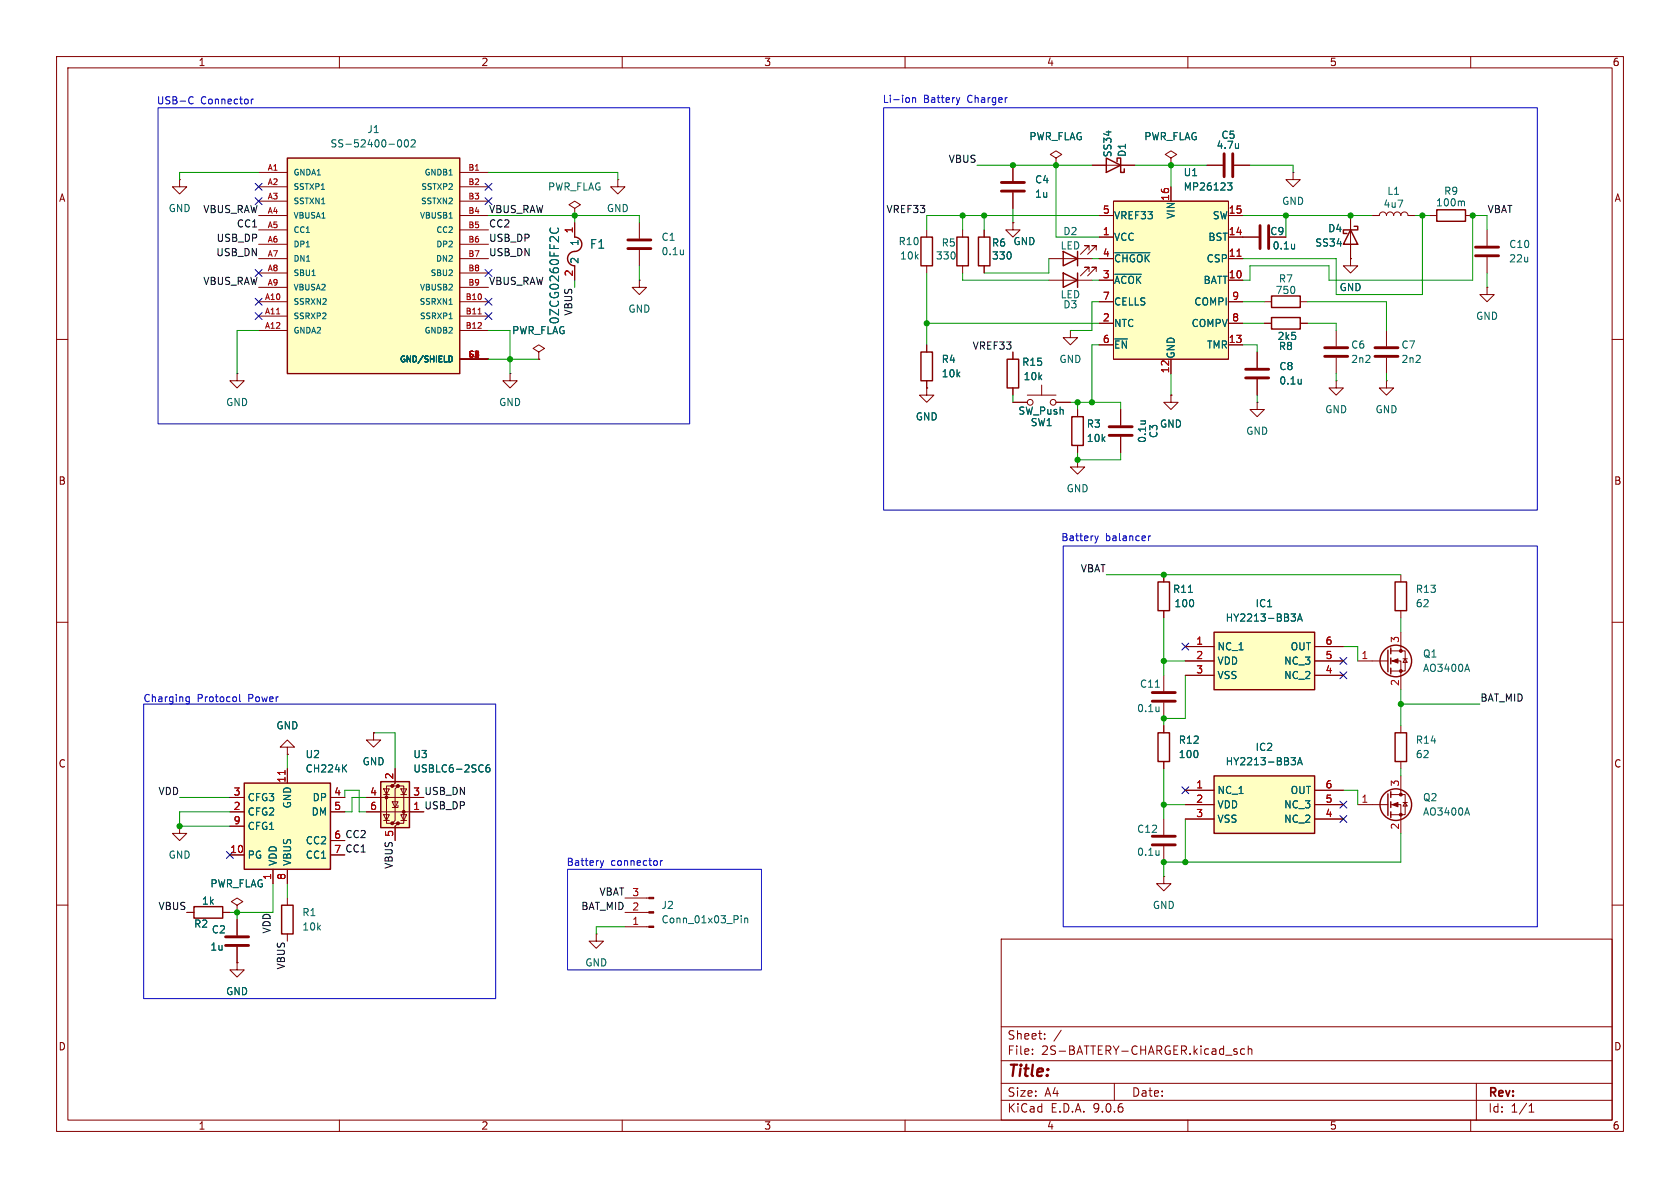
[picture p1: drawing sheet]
<svg xmlns="http://www.w3.org/2000/svg" width="297mm" height="210mm" viewBox="0 0 297 210" stroke-linecap="round" stroke-linejoin="round" font-family="sans-serif">
<g fill="none" stroke="#840000" stroke-width=".18">
<path d="M10 10h277v190h-277zM12 12h273v186h-273zM60 10v2M110 10v2M160 10v2M210 10v2M260 10v2M101.6 36.8l1-.6-1-.6-1 .6 1 .6v1.3M101.6 38.1h.1M101.6 39.4v2.5M109.2 31.8v1.2h1.3l-1.3 1.3-1.3-1.3h1.3M109.2 31.8h.1"/>
<path d="M113 39.4v2.8M193 29.2h7.7M207 27.9l1-.6-1-.6-1 .6 1 .6v1.3M207 29.2h.1M213.4 29.2h2.8M218.2 29.2h2.8M101.6 47v2.5M113 44.2v2.8M219.7 41.9h2.8M223.5 53.3h1.3M223.5 57.2h1.3M224.5 41.9h2.8"/>
<path d="M229.9 53.3h1.2M229.9 57.2h1.2M236.2 58.4v2.8M238.8 45.7v1.3h1.2l-1.2 1.3-1.3-1.3h1.3M238.8 45.7h.1M245.1 58.4v2.8M262.9 50.8v1.3h1.3l-1.3 1.2-1.3-1.2h1.3M262.9 50.8h.1M262.9 40.6v2.8M262.9 45.5v2.8M10 60h2M179.1 62.2v1.3"/>
<path d="M179.1 68.6v1.3M190.5 72.4v1.3M190.5 78.7v1.3M198.1 72.4v2.8M198.1 77.2v2.8M207 69.9v1.2h1.3l-1.3 1.3-1.3-1.3h1.3M207 69.9h.1M222.2 71.1v1.3h1.3l-1.3 1.3-1.2-1.3h1.2M222.2 71.1h.1M222.2 62.2v2.8M222.2 67.1v2.8M236.2 63.2v2.8"/>
<path d="M245.1 63.2v2.8M285 60h2M190.5 81.3v1.3h1.3l-1.3 1.2-1.3-1.2h1.3M190.5 81.3h.1M10 110h2M247.6 101.6v1.3M247.6 108v1.2M285 110h2M10 160h2M177 166h108v32h-108zM285 160h2M60 198v2"/>
<path d="M110 198v2M160 198v2M177 194.5h108M177 191.5h108M177 187.5h108M177 181.5h108M182.5 186.3v.1M182.5 185.5v.1M184.7 183.6v.1M184.7 182.8v.1M187.6 182.1l-1.3 2M197 191.5v3"/>
<path d="M210 198v2M218.5 185.9l.2 .2-.2 .3M218.5 185.4l.2 .1M220 185.5l-.4-.1-.3 .3v.4l.2 .2h.5M220.7 185.5l.2-.1 .3 .1 .1 .9M220.7 184.9v1.5M260 198v2M261 191.5v6.5M270.3 196.6h.9M270.3 195.5l.4-.4v1.5"/>
</g>
<path d="M195.6 27.9l2.5 1.3-2.5 1.3zM197.5 28.6v-.7h.6v2.6h.7v-.7M101.6 41.9a1.31 1.31 0 0 1 1.2 1.5 1.31 1.31 0 0 1-1.5 1.1 1.27 1.27 0 0 0-.9 1.4 1.27 1.27 0 0 0 1.2 1.1M224.8 52.3h5.1v2.1h-5.1zM224.8 56.1h5.1v2.1h-5.1zM178.1 63.5h2v5.1h-2zM189.5 73.7h2v5h-2zM246.6 102.9h2.1v5.1h-2.1z" fill="none" stroke="#840000" stroke-width=".25"/>
<path d="M219 25.4v.8M219 26.1l-.1 .1M97.4 40.3l-.1 .1a.55 .55 0 0 0 .1 .7M98.6 40.3l.1 .1a.55 .55 0 0 1-.2 .7M120.8 44.2v.8M120.8 44.9v.1M228.9 43.2v.8M228.9 43.9l-.1 .1M201.7 74.4h.8M202.4 74.4v.1M230 67v.9M230 67.8h.1" fill="none" stroke="#006464" stroke-width=".18"/>
<g fill="none" stroke="#840000" stroke-width=".51">
<path d="M216.4 27.2v4M217.9 27.2v4M222.8 39.9v4M224.3 39.9v4M111 42.4h4.1M111 43.9h4.1M260.9 43.7h4M260.9 45.2h4M196.1 75.4h4.1M196.1 77h4.1M220.2 65.3h4.1M220.2 66.8h4.1"/>
<path d="M234.2 61.5h4.1M234.2 63h4.1M243.1 61.5h4M243.1 63h4"/>
</g>
<path d="M196.8 35.6h20.4v27.9h-20.4z" fill="#ffffc2"/>
<g fill="none" stroke="#840000" stroke-width=".18">
<path d="M31.7 31.8v1.2h1.3l-1.3 1.3-1.2-1.3h1.2M31.7 31.8h.1M179.1 29.2v2.8M179.1 34v2.8M186.7 27.9l1-.6-1-.6-1 .6 1 .6v1.3M186.7 29.2h.1M194.3 38.1h2.5M196.8 35.6h20.4v27.9h-20.4zM207 33v2.6M217.2 38.1h2.5M228.6 30.5v1.3h1.3l-1.3 1.2-1.3-1.2h1.3M228.6 30.5h.1"/>
<path d="M238.8 38.1v7.6M242.6 38.1h1.2a.64 .64 0 0 1 .7-.6 .64 .64 0 0 1 .6 .6 .64 .64 0 0 1 .6-.6 .64 .64 0 0 1 .7 .6 .64 .64 0 0 1 .6-.6 .64 .64 0 0 1 .6 .6 .64 .64 0 0 1 .7-.6 .64 .64 0 0 1 .6 .6h1.3M252.7 38.1h1.3M259.1 38.1h1.2M163.8 40.6v1.3M163.8 47v1.3M194.3 41.9h2.5M194.3 45.7h2.5M194.3 49.5h2.5M194.3 53.3h2.5M194.3 57.2h2.5M217.2 41.9h2.5"/>
<path d="M217.2 45.7h2.5M217.2 49.5h2.5M217.2 53.3h2.5M217.2 57.2h2.5M41.9 66v1.3h1.3l-1.3 1.3-1.3-1.3h1.3M41.9 66h.1M90.2 66v1.3h1.2l-1.2 1.3-1.3-1.3h1.3M90.2 66h.1M163.8 68.6v1.3h1.3l-1.3 1.2-1.2-1.2h1.2M163.8 68.6h.1M163.8 61v1.2M163.8 67.3v1.3"/>
<path d="M179.1 71.1h2.5M181.6 69.9h5.1M184.1 68.1v1.8M186.7 71.1h2.5M194.3 61h2.5M207 63.5v2.5M217.2 61h2.5M236.2 67.3v1.3h1.3l-1.3 1.3-1.3-1.3h1.3M236.2 67.3h.1M245.1 67.3v1.3h1.3l-1.3 1.3-1.3-1.3h1.3M245.1 67.3h.1"/>
<circle cx="182.1" cy="71.1" r=".51"/>
<circle cx="186.2" cy="71.1" r=".51"/>
</g>
<path d="M217 32.3h.8l-.4 .5 .3 .1 .1 .5-.3 .2h-.3M258.5 35.5l.4 .2v.7M197.1 44.7h6.2M197.1 48.5h4.7M197.1 59.9h2.2" fill="none" stroke="#006464" stroke-width=".18"/>
<path d="M218.7 45.3h.7" fill="none" stroke="#a90000" stroke-width=".18"/>
<path d="M177 32.3h4.1M177 33.8h4.1" fill="none" stroke="#840000" stroke-width=".51"/>
<path d="M254 37.1h5.1v2h-5.1zM162.8 41.9h2v5.1h-2zM238.8 40.6l1.2 2.6h-2.5zM239.4 40h.6v.6h-2.5v.7h.6M162.8 62.2h2v5.1h-2z" fill="none" stroke="#840000" stroke-width=".25"/>
<path d="M50.8 27.9h30.5v38.1h-30.5z" fill="#ffffc2"/>
<path d="M50.8 27.9h30.5v38.1h-30.5zM169.2 41.9h2v5.1h-2zM173 41.9h2v5.1h-2zM188 48.3l2.5 1.2-2.5 1.3zM188 44.5l2.5 1.2-2.5 1.3zM190.5 44.5v2.5M190.5 48.3v2.5M34.3 160.3h5.1v2h-5.1z" fill="none" stroke="#840000" stroke-width=".25"/>
<g fill="none" stroke="#840000" stroke-width=".18">
<path d="M45.7 30.5h5.1M45.7 33h5.1M45.7 35.6h5.1M45.7 38.1h5.1M81.3 30.5h5.1M81.3 33h5.1M81.3 35.6h5.1M81.3 38.1h5.1M179.1 39.4v1.2h1.2l-1.2 1.3-1.3-1.3h1.3M179.1 39.4h.1M45.7 40.6h5.1M45.7 43.2h5.1"/>
<path d="M45.7 45.7h5.1M45.7 48.3h5.1M45.7 50.8h5.1M45.7 53.3h5.1M45.7 55.9h5.1M45.7 58.4h5.1M81.3 40.6h5.1M81.3 43.2h5.1M81.3 45.7h5.1M81.3 48.3h5.1M81.3 50.8h5.1M81.3 53.3h5.1"/>
<path d="M81.3 55.9h5.1M81.3 58.4h5.1M113 49.5v1.3h1.3l-1.3 1.3-1.2-1.3h1.2M113 49.5h.1M170.2 40.6v1.3M170.2 47v1.3M174 40.6v1.3M174 47v1.3M185.4 45.7h7.6M185.4 49.5h7.6M189.2 58.4v1.3h1.3l-1.3 1.3-1.2-1.3h1.2M189.2 58.4h.1"/>
<path d="M192.5 48v-.8h-.7h.7l-1.5 1.6M192.5 44.2v-.8h-.7h.7l-1.5 1.6M193.8 48v-.8h-.8h.8l-1.5 1.6M193.8 44.2v-.8h-.8h.8l-1.5 1.6M81.3 63.5h5.1M95.2 62.2l1.1-.6-1.1-.6-1 .6 1 .6v1.3M95.2 63.5h.1M31.7 146.1v1.2h1.3l-1.3 1.3-1.2-1.3h1.2M31.7 146.1h.1M205.7 144.8v2.8M205.7 149.6v2.8M33 161.3h1.3"/>
<path d="M39.4 161.3h1.2M41.9 160l1-.6-1-.6-1 .6 1 .6v1.3M41.9 161.3h.1"/>
</g>
<path d="M70.5 24.8l.1-.1a.68 .68 0 0 1 .4 .6 .68 .68 0 0 1-.4 .7 .84 .84 0 0 1-.1-1.2zM71.7 24.8l.1-.1a.68 .68 0 0 1 .4 .6 .68 .68 0 0 1-.4 .7 .84 .84 0 0 1-.1-1.2zM72.7 24.8l.5-.1 .2 .4-.8 .9h.8M79.4 38.6h.6M55.2 48.7h.5M79.4 53.8h.6M79.4 56.3h.6M79.6 62.9a.55 .55 0 0 1 .4 .6 .55 .55 0 0 1-.4 .5M204.9 150.4v.8M204.9 151.1h-.1" fill="none" stroke="#006464" stroke-width=".18"/>
<path d="M48.9 55.5h.6M84.5 55.5h.6" fill="none" stroke="#a90000" stroke-width=".18"/>
<path d="M203.7 147.8h4.1M203.7 149.4h4.1" fill="none" stroke="#840000" stroke-width=".51"/>
<path d="M214.6 137.2h17.8v10.1h-17.8z" fill="#ffffc2"/>
<path d="M214.6 137.2h17.8v10.1h-17.8z" fill="none" stroke="#840000" stroke-width=".25"/>
<path d="M209.5 139.7h5.1M232.4 139.7h5.1M205.7 154.9v1.3h1.3l-1.3 1.3-1.2-1.3h1.2M205.7 154.9h.1M209.5 142.2h5.1M209.5 144.8h5.1M232.4 142.2h5.1M232.4 144.8h5.1" fill="none" stroke="#840000" stroke-width=".18"/>
<path d="M228.2 133.9h.8l-.4 .5 .4 .1v.5l-.2 .2h-.4M229.4 135.2l.4-1.3 .4 1.3M229.5 134.8h.6" fill="none" stroke="#006464" stroke-width=".18"/>
<path d="M214.6 111.8h17.8v10.1h-17.8z" fill="#ffffc2"/>
<path d="M204.7 102.9h2.1v5.1h-2.1zM214.6 111.8h17.8v10.1h-17.8zM204.7 129.5h2.1v5.1h-2.1z" fill="none" stroke="#840000" stroke-width=".25"/>
<path d="M205.7 101.6v1.3M205.7 108v1.2M205.7 119.4v2.8M209.5 114.3h5.1M209.5 116.8h5.1M209.5 119.4h5.1M232.4 114.3h5.1M232.4 116.8h5.1M232.4 119.4h5.1M205.7 124.2v2.8M205.7 128.3v1.2M205.7 134.6v1.3" fill="none" stroke="#840000" stroke-width=".18"/>
<path d="M210.1 104.7h.7M228.2 108.5h.8l-.4 .5 .4 .1v.5l-.2 .2h-.4M229.4 109.8l.4-1.3 .4 1.3M229.5 109.4h.6M204.3 121.5h.7M204.9 125v.8M204.9 125.7h-.1" fill="none" stroke="#006464" stroke-width=".18"/>
<path d="M203.7 122.4h4.1M203.7 124h4.1" fill="none" stroke="#840000" stroke-width=".51"/>
<path d="M43.2 138.4h15.2v15.3h-15.2z" fill="#ffffc2"/>
<path d="M43.2 138.4h15.2v15.3h-15.2zM246.6 129.5h2.1v5.1h-2.1zM49.8 160h2v5.1h-2z" fill="none" stroke="#840000" stroke-width=".25"/>
<g fill="none" stroke="#840000" stroke-width=".18">
<path d="M50.8 132.1h1.3l-1.3-1.3-1.3 1.3h1.3v1.3M50.8 133.4h.1M50.8 135.9v2.5M247.6 128.3v1.2M247.6 134.6v1.3M40.6 151.1h2.6M40.6 143.5h2.6M40.6 141h2.6M40.6 146.1h2.6M48.3 153.7v2.5M50.8 153.7v2.5M50.8 158.8v1.2"/>
<path d="M58.4 151.1h2.6M58.4 148.6h2.6M58.4 143.5h2.6M58.4 141h2.6M41.9 170.2v1.3h1.3l-1.3 1.2-1.3-1.2h1.3M41.9 170.2h.1M41.9 162.6v2.8M41.9 167.4v2.8M50.8 165.1v1.3"/>
</g>
<path d="M50.4 136.2v.7" fill="none" stroke="#a90000" stroke-width=".18"/>
<path d="M60.7 135.7l.6 .8M61.3 135.2l-.7 .7" fill="none" stroke="#006464" stroke-width=".18"/>
<path d="M39.9 165.6h4M39.9 167.1h4" fill="none" stroke="#840000" stroke-width=".51"/>
<path d="M67.3 138.2h5.1v8.1h-5.1z" fill="#ffffc2"/>
<g fill="#840000" stroke="#840000" stroke-width=".18">
<path d="M114.7 163.7h.9v.3h-.9z"/>
<path d="M114.7 161.2h.9v.2h-.9z"/>
<path d="M114.7 158.6h.9v.3h-.9z"/>
<path d="M246.1 142.2l1-.3v.7z"/>
<path d="M246.1 116.8l1-.3v.7z"/>
<circle cx="71.4" cy="143.5" r=".25"/>
<circle cx="70.4" cy="145.5" r=".25"/>
<circle cx="70.4" cy="138.9" r=".25"/>
<circle cx="69.3" cy="145.5" r=".25"/>
<circle cx="69.3" cy="138.9" r=".25"/>
<circle cx="68.3" cy="141" r=".25"/>
<circle cx="247.6" cy="140.5" r=".25"/>
<circle cx="247.6" cy="144" r=".25"/>
<circle cx="247.6" cy="115.1" r=".25"/>
<circle cx="247.6" cy="118.6" r=".25"/>
</g>
<g fill="none" stroke="#840000" stroke-width=".18">
<path d="M101.6 39.4v2.5M179.1 39.4h.1M179.1 29.2v2.8M179.1 34v2.8M186.7 29.2h.1M193 29.2h2.6M194.3 38.1h2.5M198.1 29.2h2.6M207 29.2h.1M207 33v2.6M213.4 29.2h2.8M217.2 38.1h2.5"/>
<path d="M218.2 29.2h2.8M238.8 38.1v2.5M101.6 47v2.5M174 40.6v1.3M174 47v1.3M194.3 41.9h2.5M194.3 57.2h2.5M194.3 45.7h2.5M194.3 49.5h2.5M194.3 53.3h2.5M217.2 41.9h5.3M217.2 57.2h2.5"/>
<path d="M217.2 45.7h2.5M217.2 49.5h2.5M217.2 53.3h2.5M223.5 57.2h1.3M224.5 41.9h2.8M229.9 57.2h1.2M238.8 45.7h.1M238.8 43.2v2.5M95.2 63.5h.1M163.8 68.6h.1M163.8 61v1.2M163.8 67.3v1.3"/>
<path d="M179.1 62.2v1.3M179.1 68.6v1.3M179.1 71.1h2.5M186.7 71.1h2.5M190.5 72.4v1.3M190.5 78.7v1.3M194.3 61h2.5M198.1 72.4v2.8M198.1 77.2v2.8M207 69.9h.1M207 63.5v2.5M217.2 61h2.5"/>
<path d="M222.2 62.2v2.8M222.2 67.1v2.8M205.7 101.6v1.3M205.7 108v1.2M209.5 116.8h5.1M209.5 114.3h5.1M209.5 119.4h5.1M232.4 116.8h5.1M232.4 114.3h5.1M232.4 119.4h5.1M240 116.8h5.4M245.9 115.1h2.5v3.5h-2.5"/>
<path d="M245.9 116.8h1.7v5.1M247.6 111.8v3.3M248 116.5h.8M248.4 116.5l.4 .6h-.8zM50.8 133.4h.1M50.8 135.9v2.5M66 129.5v1.3h1.3l-1.3 1.3-1.2-1.3h1.2M66 129.5h.1M67.8 139.4h1l-.5 1.1zM69.3 138.9h-1v6.6h1M69.8 135.9v2.5l-.5 .5h1.1l-.6 .5v5.6l-.5 .5h1.1l-.6 .6v2.5M70.4 138.9h1v6.6h-1"/>
<path d="M70.9 139.4h1l-.5 1.1zM205.7 128.3v1.2M205.7 134.6v1.3M209.5 139.7h5.1M232.4 139.7h5.1M247.6 137.2v3.3M40.6 143.5h2.6M40.6 141h2.6M40.6 151.1h2.6M40.6 146.1h2.6M48.3 153.7v2.5M50.8 153.7v2.5"/>
<path d="M58.4 143.5h2.6M58.4 141h2.6M58.4 151.1h2.6M58.4 148.6h2.6M64.8 143.5h10.1M64.8 141h10.1M67.8 144h1l-.5 1zM67.8 140.5h1M67.8 145h1M69.3 141.7h1.1l-.6 1zM70.4 142.4v.3h-1.1M70.9 144h1l-.5 1z"/>
<path d="M70.9 140.5h1M70.9 145h1M110.5 158.8h4.2M209.5 142.2h5.1M209.5 144.8h5.1M232.4 142.2h5.1M232.4 144.8h5.1M240 142.2h5.4M245.9 140.5h2.5v3.5h-2.5M245.9 142.2h1.7v5.1M248 141.9h.8M248.4 141.9l.4 .6h-.8z"/>
<path d="M33 161.3h1.3M39.4 161.3h1.2M41.9 170.2h.1M41.9 161.3h.1M41.9 162.6v2.8M41.9 167.4v2.8M105.4 165.1v1.3h1.3l-1.3 1.2-1.3-1.2h1.3M105.4 165.1h.1M110.5 163.8h4.2M110.5 161.3h4.2"/>
</g>
<g fill="none" stroke="#840000" stroke-width=".25">
<path d="M245.4 114.9v3.8M245.9 114.6v1M245.9 116.3v1M245.9 118.1v1M67.3 138.2h5.1v8.1h-5.1zM245.9 140v1M245.4 140.3v3.8M245.9 141.7v1M245.9 143.5v1"/>
<circle cx="246.8" cy="116.8" r="2.79"/>
<circle cx="246.8" cy="142.2" r="2.79"/>
</g>
<g fill="none" stroke="#006464" stroke-width=".18">
<path d="M217 32.3h.8l-.4 .5 .3 .1 .1 .5-.3 .2h-.3M219 25.4v.8M219 26.1l-.1 .1M97.4 40.3l-.1 .1a.55 .55 0 0 0 .1 .7M98.6 40.3l.1 .1a.55 .55 0 0 1-.2 .7M197.1 44.7h6.2M197.1 48.5h4.7M197.1 59.9h2.2M228.9 43.2v.8M228.9 43.9l-.1 .1M201.7 74.4h.8M202.4 74.4v.1"/>
<path d="M230 67v.9M230 67.8h.1M210.1 104.7h.7M228.2 108.5h.8l-.4 .5 .4 .1v.5l-.2 .2h-.4M229.4 109.8l.4-1.3 .4 1.3M229.5 109.4h.6M259.4 117.4l.4 1.3M60.7 135.7l.6 .8M61.3 135.2l-.7 .7M86.5 135.2l-.4 .1a.86 .86 0 0 0 0 1.2l.5-.2v-.4l-.2-.2h-.3l-.2 .2M228.2 133.9h.8l-.4 .5 .4 .1v.5l-.2 .2h-.4M229.4 135.2l.4-1.3 .4 1.3"/>
<path d="M229.5 134.8h.6M259.4 142.8l.4 1.3M131 161.9v.1M131 162.3v.8M131.6 162.3v.8M131.6 162.4l.2-.1 .3 .1 .1 .7"/>
</g>
<g fill="none" stroke="#009600" stroke-width=".18">
<path d="M45.7 30.5h-14v1.3M86.4 38.1h26.6v1.3M86.4 30.5h22.8v1.3M101.6 38.1v1.3M170.2 38.1v2.5M172.7 29.2h20.3M174 38.1v2.5M179.1 36.8v2.6M186.7 29.2v12.7h7.6M194.3 38.1h-30.5v2.5M200.7 29.2h12.7M207 29.2v3.8"/>
<path d="M219.7 38.1h22.9M221 29.2h7.6v1.3M227.3 38.1v3.8M250.2 38.1h2.5M251.5 38.1v14h-15.3v-6.4h-16.5M45.7 58.4h-3.8v7.6M86.4 58.4h3.8v7.6M101.6 49.5v1.3M113 47v2.5M163.8 48.3v12.7M163.8 57.2h30.5M170.2 48.3v1.2h15.2"/>
<path d="M185.4 45.7v2.6h-11.4M193 49.5h1.3M193 45.7h1.3M194.3 53.3h-1.3v5.1h-3.8M219.7 53.3h3.8M219.7 57.2h3.8M231.1 53.3h14v5.1M231.1 57.2h5.1v1.2M262.9 40.6v-2.5h-2.6v11.4h-25.4v-2.5h-13.9v2.5h-1.3M262.9 48.3v2.5M86.4 63.5h8.8M179.1 69.9v1.2"/>
<path d="M189.2 71.1h8.9v1.3M190.5 71.1v1.3M194.3 61h-1.3v10.1M207 66v3.9M219.7 61h2.5v1.2M222.2 69.9v1.2M236.2 66v1.3M245.1 66v1.3M190.5 80v1.3h7.6v-1.3M195.6 101.6h52M205.7 116.8h3.8M205.7 109.2v10.2"/>
<path d="M209.5 119.4v7.6h-3.8v1.3M237.5 114.3h2.5v2.5M247.6 109.2v2.6M50.8 133.4v2.5M66 129.5h3.8v6.4M205.7 135.9v8.9M237.5 139.7h2.5v2.5M247.6 121.9v6.4M247.6 135.9v1.3M247.6 124.5h14M31.7 141h8.9M40.6 143.5h-8.9v2.6h8.9"/>
<path d="M48.3 156.2v5.1h-7.7M50.8 156.2v2.6M61 141v-1.3h2.5v3.8h1.3M64.8 141h-2.6v2.5h-1.2M205.7 142.2h3.8M209.5 144.8v7.6M247.6 147.3v5.1h-41.9v2.5M41.9 161.3v1.3M110.5 163.8h-5.1v1.3"/>
</g>
<g fill="none" stroke="#000084" stroke-width=".18">
<path d="M45.1 32.4l1.2 1.2M45.1 35l1.2 1.2M46.3 32.4l-1.2 1.2M46.3 35l-1.2 1.2M85.8 35l1.2 1.2M85.8 32.4l1.2 1.2M87 35l-1.2 1.2M87 32.4l-1.2 1.2M45.1 52.7l1.2 1.2M45.1 47.7l1.2 1.2M45.1 55.3l1.2 1.2M46.3 52.7l-1.2 1.2"/>
<path d="M46.3 47.7l-1.2 1.2M46.3 55.3l-1.2 1.2M85.8 52.7l1.2 1.2M85.8 55.3l1.2 1.2M85.8 47.7l1.2 1.2M87 52.7l-1.2 1.2M87 55.3l-1.2 1.2M87 47.7l-1.2 1.2M208.9 113.7l1.3 1.2M210.2 113.7l-1.3 1.2M236.9 118.8l1.2 1.2M236.9 116.2l1.2 1.2"/>
<path d="M238.1 118.8l-1.2 1.2M238.1 116.2l-1.2 1.2M208.9 139.1l1.3 1.2M210.2 139.1l-1.3 1.2M40 150.5l1.2 1.2M41.2 150.5l-1.2 1.2M236.9 144.2l1.2 1.2M236.9 141.6l1.2 1.2M238.1 144.2l-1.2 1.2M238.1 141.6l-1.2 1.2"/>
</g>
<g fill="none" stroke="#0000c2" stroke-width=".18">
<path d="M27.9 19.1h94v55.8h-94zM33.6 17.2l.3-.1 .2 .1M34.1 18.2l-.2 .2-.3-.1M44.4 17.5v.9M44.8 17.5l-.4 .3M156.2 19.1h115.6v71.1h-115.6zM161.3 17.3v.8M161.3 17.4l.2-.1h.3l.1 .8M169.7 17.3l-.3 .8M188 96.5h83.8v67.3h-83.8zM193.6 94.7l.3 .9M193.9 95.6l-.2 .3"/>
<path d="M194.2 94.7l-.3 .9M203 94.7v.9M203.4 94.7l-.4 .3M25.4 124.5h62.2v52h-62.2zM32.9 123.9l.2 .1h.4M33.5 123.2v1l-.3 .3-.3-.1M33.5 123.2h-.4l-.2 .1M42.4 122.8v1l.1 .2M100.3 153.7h34.3v17.8h-34.3zM106.1 152.1l.3 .9M106.4 153l-.2 .3M106.7 152.1l-.3 .9"/>
<path d="M116.8 152.1v.9M117.1 152.1l-.3 .3"/>
</g>
<path d="M218.7 45.3h.7M50.4 136.2v.7" fill="none" stroke="#a90000" stroke-width=".18"/>
<g fill="#009600" stroke="#009600" stroke-width=".18">
<circle cx="207" cy="29.2" r=".46"/>
<circle cx="205.7" cy="152.4" r=".46"/>
<circle cx="209.5" cy="152.4" r=".46"/>
<circle cx="193" cy="71.1" r=".46"/>
<circle cx="190.5" cy="81.3" r=".46"/>
<circle cx="205.7" cy="127" r=".46"/>
<circle cx="205.7" cy="142.2" r=".46"/>
<circle cx="251.5" cy="38.1" r=".46"/>
<circle cx="260.3" cy="38.1" r=".46"/>
<circle cx="227.3" cy="38.1" r=".46"/>
<circle cx="238.8" cy="38.1" r=".46"/>
<circle cx="205.7" cy="101.6" r=".46"/>
<circle cx="205.7" cy="116.8" r=".46"/>
<circle cx="163.8" cy="57.2" r=".46"/>
<circle cx="190.5" cy="71.1" r=".46"/>
<circle cx="170.2" cy="38.1" r=".46"/>
<circle cx="174" cy="38.1" r=".46"/>
<circle cx="247.6" cy="124.5" r=".46"/>
<circle cx="179.1" cy="29.2" r=".46"/>
<circle cx="186.7" cy="29.2" r=".46"/>
<circle cx="41.9" cy="161.3" r=".46"/>
<circle cx="31.7" cy="146.1" r=".46"/>
<circle cx="101.6" cy="38.1" r=".46"/>
<circle cx="90.2" cy="63.5" r=".46"/>
</g>
<text font-size="2.8" fill="#840000" x="178" y="190.9">Title:</text>
<g font-size="2.1" fill="#006464">
<text x="104.2" y="44.2">F1</text>
<text x="99" y="57.4" transform="rotate(-90 99 57.4)">0ZCG0260FF2C</text>
</g>
<g font-size="2.1" fill="#840000">
<text x="178" y="184">Sheet:</text>
<text x="178" y="186.7">File:</text>
<text x="184.1" y="186.7">2S-BATTERY-CHARGER.kicad_sch</text>
<text x="178" y="196.9">KiCad</text>
<text x="178" y="194.1">Size:</text>
<text x="184.7" y="194.1">A4</text>
<text x="185.7" y="196.9">E.D.A.</text>
<text x="193.3" y="196.9">9.0.6</text>
<text x="200" y="194.1">Date:</text>
<text x="263" y="194.3">Rev:</text>
<text x="263" y="196.9">Id:</text>
<text x="267.1" y="196.9">1/1</text>
</g>
<g font-size="1.8" fill="#840000">
<text x="35" y="11.9">1</text>
<text x="85" y="11.9">2</text>
<text x="135" y="11.9">3</text>
<text x="185" y="11.9">4</text>
<text x="235" y="11.9">5</text>
<text x="285" y="11.9">6</text>
<text x="10.3" y="35.9">A</text>
<text x="285.3" y="35.9">A</text>
<text x="10.3" y="85.9">B</text>
<text x="285.3" y="85.9">B</text>
<text x="10.3" y="135.9">C</text>
<text x="285.3" y="135.9">C</text>
<text x="10.3" y="185.9">D</text>
<text x="285.3" y="185.9">D</text>
<text x="35" y="199.9">1</text>
<text x="85" y="199.9">2</text>
<text x="135" y="199.9">3</text>
<text x="185" y="199.9">4</text>
<text x="235" y="199.9">5</text>
<text x="285" y="199.9">6</text>
</g>
<g font-size="1.8" fill="#0000c2">
<text x="27.6" y="18.6">USB-C</text>
<text x="35.5" y="18.6">Connector</text>
<text x="156" y="18.4">Li-ion</text>
<text x="163.2" y="18.4">Battery</text>
<text x="171.1" y="18.4">Charger</text>
<text x="187.5" y="95.9">Battery</text>
<text x="195.4" y="95.9">balancer</text>
<text x="25.3" y="124.3">Charging</text>
<text x="34.8" y="124.3">Protocol</text>
<text x="44" y="124.3">Power</text>
<text x="100.1" y="153.3">Battery</text>
<text x="108" y="153.3">connector</text>
</g>
<g font-size="1.8" fill="#006464">
<text x="64.8" y="23.7">J1</text>
<text x="58.3" y="26.3">SS-52400-002</text>
<text x="181.9" y="25">PWR_FLAG</text>
<text x="196.7" y="27.9" transform="rotate(-90 196.7 27.9)">SS34</text>
<text x="199.2" y="27.8" transform="rotate(-90 199.2 27.8)">D1</text>
<text x="202.2" y="25">PWR_FLAG</text>
<text x="215" y="26.5">4.7u</text>
<text x="215.8" y="24.7">C5</text>
<text x="96.8" y="33.9">PWR_FLAG</text>
<text x="182.9" y="32.6">C4</text>
<text x="182.9" y="35.2">1u</text>
<text x="209.2" y="33.9">MP26123</text>
<text x="209.2" y="31.3">U1</text>
<text x="245.2" y="34.6">L1</text>
<text x="255.2" y="34.6">R9</text>
<text x="29.7" y="37.7">GND</text>
<text x="107.2" y="37.7">GND</text>
<text x="187.9" y="41.8">D2</text>
<text x="196.9" y="39">VREF33</text>
<text x="207.9" y="38.8" transform="rotate(-90 207.9 38.8)">VIN</text>
<text x="214.3" y="39">SW</text>
<text x="224.5" y="41.8">C9</text>
<text x="226.6" y="36.4">GND</text>
<text x="234.7" y="41.2">D4</text>
<text x="244.5" y="36.9">4u7</text>
<text x="253.8" y="36.7">100m</text>
<text x="102.5" y="46.7" transform="rotate(-90 102.5 46.7)">2</text>
<text x="102.5" y="43.6" transform="rotate(-90 102.5 43.6)">1</text>
<text x="116.8" y="42.8">C1</text>
<text x="116.8" y="45.3">0.1u</text>
<text x="158.8" y="43.5">R10</text>
<text x="159" y="46.1">10k</text>
<text x="165.4" y="46.1">330</text>
<text x="166.4" y="43.8">R5</text>
<text x="175.3" y="43.8">R6</text>
<text x="175.3" y="46.1">330</text>
<text x="179.1" y="43.5">GND</text>
<text x="187.4" y="44.3">LED</text>
<text x="196.9" y="42.8">VCC</text>
<text x="196.9" y="46.6">~{CHGOK}</text>
<text x="213.2" y="46.6">CSP</text>
<text x="213.5" y="42.8">BST</text>
<text x="224.9" y="44.3">0.1u</text>
<text x="232.4" y="43.8">SS34</text>
<text x="266.7" y="44">C10</text>
<text x="266.7" y="46.6">22u</text>
<text x="187.4" y="52.9">LED</text>
<text x="196.9" y="50.4">~{ACOK}</text>
<text x="212.7" y="50.4">BATT</text>
<text x="225.4" y="52.2">750</text>
<text x="226" y="50.1">R7</text>
<text x="236.7" y="51.7">GND</text>
<text x="90.4" y="59.3">PWR_FLAG</text>
<text x="111" y="55.5">GND</text>
<text x="187.9" y="54.7">D3</text>
<text x="196.9" y="54.2">CELLS</text>
<text x="196.9" y="58">NTC</text>
<text x="210.6" y="58">COMPV</text>
<text x="211" y="54.2">COMPI</text>
<text x="260.9" y="56.7">GND</text>
<text x="166.4" y="64.4">R4</text>
<text x="180.6" y="64.9">R15</text>
<text x="187.2" y="64.4">GND</text>
<text x="196.9" y="61.8">~{EN}</text>
<text x="207.9" y="63.5" transform="rotate(-90 207.9 63.5)">GND</text>
<text x="213.3" y="61.8">TMR</text>
<text x="225.8" y="60.3">2k5</text>
<text x="226" y="62.1">R8</text>
<text x="226.1" y="65.6">C8</text>
<text x="238.8" y="61.8">C6</text>
<text x="238.8" y="64.4">2n2</text>
<text x="247.7" y="61.8">C7</text>
<text x="247.7" y="64.4">2n2</text>
<text x="39.9" y="72">GND</text>
<text x="88.1" y="72">GND</text>
<text x="166.4" y="66.9">10k</text>
<text x="180.9" y="67.4">10k</text>
<text x="226.1" y="68.2">0.1u</text>
<text x="161.8" y="74.5">GND</text>
<text x="179.9" y="73.5">SW_Push</text>
<text x="182.1" y="75.5">SW1</text>
<text x="192" y="75.8">R3</text>
<text x="204.8" y="77.5" transform="rotate(-90 204.8 77.5)">C3</text>
<text x="205" y="75.8">GND</text>
<text x="220.2" y="77.1">GND</text>
<text x="234.2" y="73.3">GND</text>
<text x="243.1" y="73.3">GND</text>
<text x="192" y="78.3">10k</text>
<text x="202.8" y="78.4" transform="rotate(-90 202.8 78.4)">0.1u</text>
<text x="188.5" y="87.2">GND</text>
<text x="207.3" y="105">R11</text>
<text x="207.5" y="107.5">100</text>
<text x="221.9" y="107.5">IC1</text>
<text x="250.2" y="105">R13</text>
<text x="250.2" y="107.5">62</text>
<text x="216.6" y="110.1">HY2213-BB3A</text>
<text x="215.1" y="115.2">NC_1</text>
<text x="215.1" y="117.7">VDD</text>
<text x="226.9" y="117.7">NC_3</text>
<text x="228.1" y="115.2">OUT</text>
<text x="251.5" y="119">AO3400A</text>
<text x="251.5" y="116.4">Q1</text>
<text x="201.4" y="121.8">C11</text>
<text x="215.1" y="120.2">VSS</text>
<text x="226.9" y="120.2">NC_2</text>
<text x="48.8" y="129.1">GND</text>
<text x="200.9" y="126.1">0.1u</text>
<text x="208.3" y="131.7">R12</text>
<text x="250.2" y="131.7">R14</text>
<text x="53.9" y="134.2">U2</text>
<text x="53.9" y="136.8">CH224K</text>
<text x="64" y="135.5">GND</text>
<text x="73" y="136.8">USBLC6-2SC6</text>
<text x="73" y="134.2">U3</text>
<text x="208.3" y="134.2">100</text>
<text x="216.6" y="135.5">HY2213-BB3A</text>
<text x="221.9" y="132.9">IC2</text>
<text x="250.2" y="134.2">62</text>
<text x="43.7" y="141.8">CFG3</text>
<text x="51.7" y="143" transform="rotate(-90 51.7 143)">GND</text>
<text x="55.2" y="141.8">DP</text>
<text x="215.1" y="140.6">NC_1</text>
<text x="215.1" y="143.1">VDD</text>
<text x="226.9" y="143.1">NC_3</text>
<text x="228.1" y="140.6">OUT</text>
<text x="251.5" y="141.8">Q2</text>
<text x="43.7" y="146.9">CFG1</text>
<text x="43.7" y="144.4">CFG2</text>
<text x="54" y="149.5">CC2</text>
<text x="55" y="144.4">DM</text>
<text x="200.9" y="147.4">C12</text>
<text x="215.1" y="145.6">VSS</text>
<text x="226.9" y="145.6">NC_2</text>
<text x="251.5" y="144.4">AO3400A</text>
<text x="29.7" y="152">GND</text>
<text x="43.7" y="152">PG</text>
<text x="48" y="155.6" transform="rotate(-90 48 155.6)">1</text>
<text x="49.1" y="153.2" transform="rotate(-90 49.1 153.2)">VDD</text>
<text x="51.7" y="153.2" transform="rotate(-90 51.7 153.2)">VBUS</text>
<text x="54" y="152">CC1</text>
<text x="200.9" y="151.5">0.1u</text>
<text x="35.6" y="160.1">1k</text>
<text x="37.1" y="157.1">PWR_FLAG</text>
<text x="116.8" y="160.9">J2</text>
<text x="203.7" y="160.9">GND</text>
<text x="34.2" y="164.2">R2</text>
<text x="37.3" y="165.2">C2</text>
<text x="53.3" y="162.2">R1</text>
<text x="53.3" y="164.7">10k</text>
<text x="116.8" y="163.4">Conn_01x03_Pin</text>
<text x="37.1" y="168.2">1u</text>
<text x="103.4" y="171">GND</text>
<text x="39.9" y="176.1">GND</text>
</g>
<g font-size="1.8" fill="#0f0f0f">
<text x="167.6" y="28.9">VBUS</text>
<text x="35.8" y="37.8">VBUS_RAW</text>
<text x="41.8" y="40.3">CC1</text>
<text x="86.4" y="40.3">CC2</text>
<text x="86.4" y="37.8">VBUS_RAW</text>
<text x="156.6" y="37.8">VREF33</text>
<text x="262.9" y="37.8">VBAT</text>
<text x="38.1" y="45.4">USB_DN</text>
<text x="38.2" y="42.8">USB_DP</text>
<text x="86.4" y="42.8">USB_DP</text>
<text x="86.4" y="45.4">USB_DN</text>
<text x="35.8" y="50.5">VBUS_RAW</text>
<text x="86.4" y="50.5">VBUS_RAW</text>
<text x="101.3" y="55.9" transform="rotate(-90 101.3 55.9)">VBUS</text>
<text x="171.9" y="61.9">VREF33</text>
<text x="191" y="101.3">VBAT</text>
<text x="261.6" y="124.1">BAT_MID</text>
<text x="27.9" y="140.6">VDD</text>
<text x="73" y="143.3">1 USB_DP</text>
<text x="73" y="140.7">3 USB_DN</text>
<text x="59" y="148.3">6 CC2</text>
<text x="59" y="150.9">7 CC1</text>
<text x="69.5" y="153.7" transform="rotate(-90 69.5 153.7)">VBUS 5</text>
<text x="27.9" y="160.9">VBUS</text>
<text x="102.7" y="160.9">BAT_MID</text>
<text x="105.9" y="158.4">VBAT 3</text>
<text x="47.9" y="165.1" transform="rotate(-90 47.9 165.1)">VDD</text>
<text x="50.5" y="171.5" transform="rotate(-90 50.5 171.5)">VBUS</text>
</g>
<g font-size="1.8" fill="#a90000">
<text x="206.8" y="35.6" transform="rotate(-90 206.8 35.6)">16</text>
<text x="101.3" y="41.3" transform="rotate(-90 101.3 41.3)">1</text>
<text x="194.9" y="37.8">5</text>
<text x="194.9" y="41.7">1</text>
<text x="217.1" y="37.8">15</text>
<text x="217.1" y="41.7">14</text>
<text x="194.9" y="45.5">4</text>
<text x="217.1" y="45.5">11</text>
<text x="101.3" y="49" transform="rotate(-90 101.3 49)">2</text>
<text x="194.9" y="49.3">3</text>
<text x="194.9" y="53.1">7</text>
<text x="217.1" y="49.3">10</text>
<text x="217.7" y="53.1">9</text>
<text x="194.9" y="56.9">2</text>
<text x="217.7" y="56.9">8</text>
<text x="194.9" y="60.7">6</text>
<text x="217.1" y="60.7">13</text>
<text x="206.8" y="66.1" transform="rotate(-90 206.8 66.1)">12</text>
<text x="247.4" y="113.7" transform="rotate(-90 247.4 113.7)">3</text>
<text x="211.4" y="114">1</text>
<text x="211.4" y="116.6">2</text>
<text x="211.4" y="119.1">3</text>
<text x="234.2" y="114">6</text>
<text x="234.2" y="116.6">5</text>
<text x="234.2" y="119.1">4</text>
<text x="240.6" y="116.6">1</text>
<text x="247.4" y="121.4" transform="rotate(-90 247.4 121.4)">2</text>
<text x="69.6" y="137.9" transform="rotate(-90 69.6 137.9)">2</text>
<text x="41.2" y="143.3">2</text>
<text x="41.2" y="140.7">3</text>
<text x="50.5" y="138.5" transform="rotate(-90 50.5 138.5)">11</text>
<text x="59" y="143.3">5</text>
<text x="59" y="140.7">4</text>
<text x="65.3" y="143.3">6</text>
<text x="65.3" y="140.7">4</text>
<text x="73" y="143.3">1</text>
<text x="73" y="140.7">3</text>
<text x="211.4" y="139.4">1</text>
<text x="211.4" y="142">2</text>
<text x="234.2" y="139.4">6</text>
<text x="234.2" y="142">5</text>
<text x="240.6" y="142">1</text>
<text x="247.4" y="139.1" transform="rotate(-90 247.4 139.1)">3</text>
<text x="41.2" y="145.8">9</text>
<text x="59" y="148.3">6</text>
<text x="69.6" y="148" transform="rotate(-90 69.6 148)">5</text>
<text x="211.4" y="144.5">3</text>
<text x="234.2" y="144.5">4</text>
<text x="247.4" y="146.8" transform="rotate(-90 247.4 146.8)">2</text>
<text x="40.6" y="150.9">10</text>
<text x="50.5" y="155.6" transform="rotate(-90 50.5 155.6)">8</text>
<text x="59" y="150.9">7</text>
<text x="111.7" y="161">2</text>
<text x="111.7" y="163.6">1</text>
</g>
<g font-size="1.4" fill="#a90000">
<text x="47.2" y="30.2">A1</text>
<text x="47.2" y="32.8">A2</text>
<text x="47.2" y="35.3">A3</text>
<text x="82.7" y="30.2">B1</text>
<text x="82.7" y="32.8">B2</text>
<text x="82.7" y="35.3">B3</text>
<text x="47.2" y="37.8">A4</text>
<text x="47.2" y="40.4">A5</text>
<text x="82.7" y="37.8">B4</text>
<text x="82.7" y="40.4">B5</text>
<text x="47.2" y="42.9">A6</text>
<text x="47.2" y="45.5">A7</text>
<text x="82.7" y="42.9">B6</text>
<text x="82.7" y="45.5">B7</text>
<text x="46.7" y="53.1">A10</text>
<text x="47.2" y="48">A8</text>
<text x="47.2" y="50.5">A9</text>
<text x="82.2" y="53.1">B10</text>
<text x="82.7" y="48">B8</text>
<text x="82.7" y="50.5">B9</text>
<text x="46.7" y="55.6">A11</text>
<text x="46.7" y="58.2">A12</text>
<text x="82.2" y="55.6">B11</text>
<text x="82.2" y="58.2">B12</text>
<text x="82.7" y="63.2">S1</text>
<text x="83.7" y="63.2">2</text>
</g>
<g font-size="1.4" fill="#006464">
<text x="51.8" y="31.2">GNDA1</text>
<text x="51.8" y="33.8">SSTXP1</text>
<text x="74.3" y="33.8">SSTXP2</text>
<text x="74.9" y="31.2">GNDB1</text>
<text x="51.8" y="36.3">SSTXN1</text>
<text x="51.8" y="38.8">VBUSA1</text>
<text x="51.8" y="41.4">CC1</text>
<text x="74.1" y="38.8">VBUSB1</text>
<text x="74.3" y="36.3">SSTXN2</text>
<text x="77" y="41.4">CC2</text>
<text x="51.8" y="43.9">DP1</text>
<text x="51.8" y="46.5">DN1</text>
<text x="77" y="46.5">DN2</text>
<text x="77" y="43.9">DP2</text>
<text x="51.8" y="49">SBU1</text>
<text x="51.8" y="51.5">VBUSA2</text>
<text x="74.1" y="51.5">VBUSB2</text>
<text x="76" y="49">SBU2</text>
<text x="51.8" y="54.1">SSRXN2</text>
<text x="51.8" y="56.6">SSRXP2</text>
<text x="51.8" y="59.2">GNDA2</text>
<text x="74.1" y="54.1">SSRXN1</text>
<text x="74.1" y="56.6">SSRXP1</text>
<text x="74.9" y="59.2">GNDB2</text>
<text x="70.6" y="64.2">GND/SHIELD</text>
</g>
</svg>
